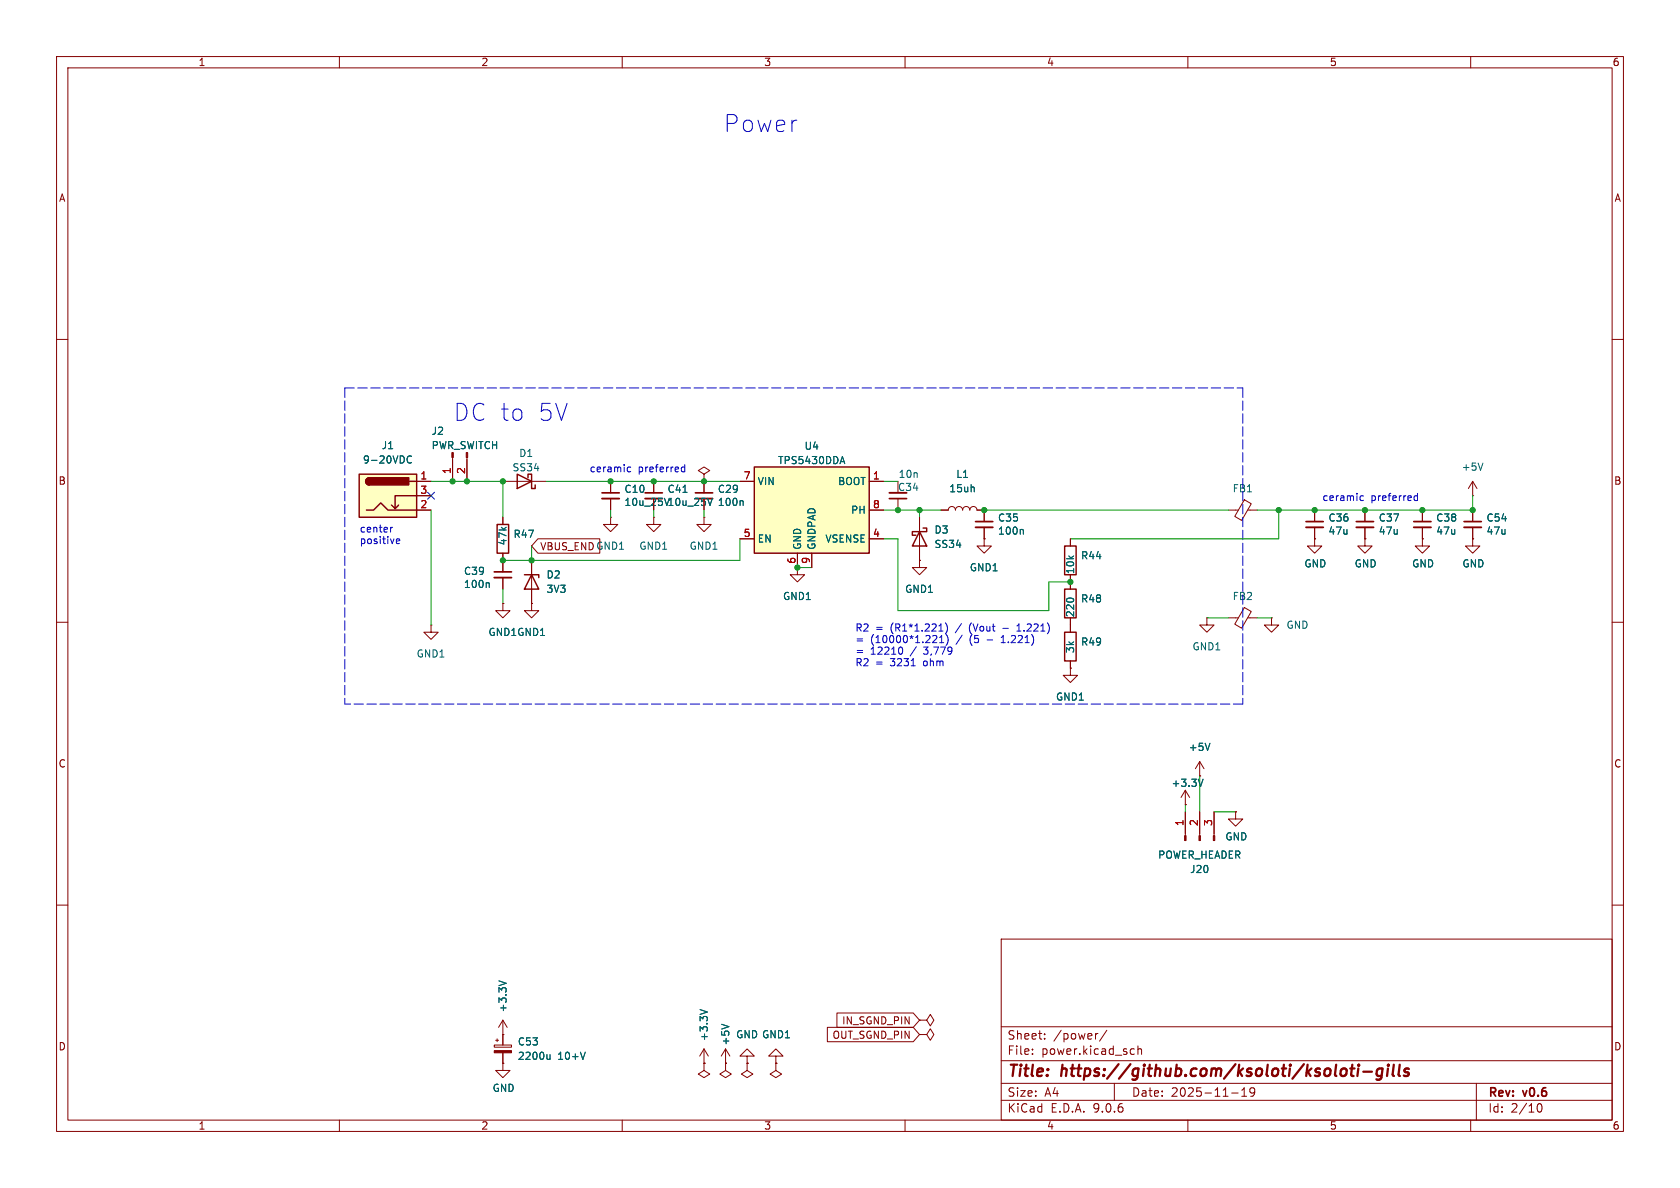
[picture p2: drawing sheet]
<svg xmlns="http://www.w3.org/2000/svg" width="297mm" height="210mm" viewBox="0 0 297 210" stroke-linecap="round" stroke-linejoin="round" font-family="sans-serif">
<g fill="none" stroke="#840000" stroke-width=".18">
<path d="M10 10h277v190h-277zM12 12h273v186h-273zM60 10v2M110 10v2M160 10v2M210 10v2M260 10v2M10 60h2M285 60h2M88.9 85.1h7.6M88.9 91.4v1.3M88.9 97.8v1.3"/>
<path d="M94 99.1v7.6M107.9 91.4v1.3h1.3l-1.3 1.3-1.2-1.3h1.2M107.9 91.4h.1M107.9 85.1v2M107.9 88.1v2.1M115.6 91.4v1.3h1.2l-1.2 1.3-1.3-1.3h1.3M115.6 91.4h.1M115.6 85.1v2M124.5 91.4v1.3h1.2l-1.2 1.3-1.3-1.3h1.3M124.5 91.4h.1M124.5 83.8l1-.6-1-.6-1.1 .6 1.1 .6v1.3M124.5 85.1h.1"/>
<path d="M124.5 85.1v2M158.7 88.1v2.1M162.6 99.1v1.2h1.2l-1.2 1.3-1.3-1.3h1.3M162.6 99.1h.1M174 95.3v1.2h1.3l-1.3 1.3-1.3-1.3h1.3M174 95.3h.1M174 90.2v2M174 93.2v2.1M10 110h2M141 100.3v1.3h1.2l-1.2 1.3-1.3-1.3h1.3M141 100.3h.1M285 110h2"/>
<path d="M10 160h2M177 166h108v32h-108zM285 160h2M60 198v2M110 198v2M128.3 188h.1M128.3 188v1.2l1 .7-1 .6-1-.6 1-.7M128.3 185.4l.7 1.3M128.3 185.4l-.8 1.3M128.3 185.4v2.6M132.1 186.7h1.2l-1.2-1.3-1.3 1.3h1.3v1.3M132.1 188h.1"/>
<path d="M132.1 188v1.2l1 .7-1 .6-1-.6 1-.7M137.2 186.7h1.2l-1.2-1.3-1.3 1.3h1.3v1.3M137.2 188h.1M137.2 188v1.2l1 .7-1 .6-1.1-.6 1.1-.7M160 198v2M177 194.5h108M177 191.5h108M177 187.5h108M177 181.5h108M182.5 186.3v.1M182.5 185.5v.1M184.7 183.6v.1"/>
<path d="M184.7 182.8v.1M194.1 182.7l-.3 .1M195.7 182.1l-1.3 2M197 191.5v3M200.1 185.4l.4 .1M200.5 186.3l-.4 .1M201.2 185.5l.2-.1 .3 .1 .1 .9M201.2 184.9v1.5M210 198v2M217.7 193.2h1.2M219.5 193.8h.9M219.5 192.7l.5-.4v1.5"/>
<path d="M221 192.4v.5l.1 .3h.4l.3-.3M221.7 192.4a.99 .99 0 0 1-.3 1.4h-.3M260 198v2M261 191.5v6.5M271.7 195.7l.2-.5 .2-.1a.81 .81 0 0 1 .6 .6 .81 .81 0 0 1-.3 .8h-.4l-.3-.5"/>
</g>
<g fill="none" stroke="#840000" stroke-width=".4">
<path d="M238.7 188.9h.8M238.9 190.1l.4 .1M239.1 188.2l-.2 1.7M240.1 188.9l-.1 1.3M240.2 188.2v.2M240.2 188.2l-.1 .1 .1 .1M240.2 188.2l.1 .1-.1 .1M241 189.4h1.5M244.4 189a.66 .66 0 0 0-1 .3l-.1 .5 .2 .3 .2 .1 .6-.1M244.4 188.9l-.2 1.6a.6 .6 0 0 1-.9 .3M245.4 188.9l-.2 1.3M245.5 188.2l-.1 .2"/>
<path d="M245.5 188.2l-.2 .1 .1 .1M245.5 188.2v.1l-.1 .1M246.4 188.2l-.2 1.7 .2 .3M247.5 188.2l-.3 1.7 .3 .3M249.1 189a.49 .49 0 0 0-.8 .3v.1l.7 .2 .1 .3-.4 .3-.5-.1"/>
</g>
<path d="M106.4 87.1h3.1M114 87.1h3.1M122.9 87.1h3.1M157.2 88.1h3.1M172.5 92.2h3" fill="none" stroke="#840000" stroke-width=".3"/>
<path d="M106.4 88.1h3.1M114 88.1h3.1M122.9 88.1h3.1M157.2 87.1h3.1M172.5 93.2h3" fill="none" stroke="#840000" stroke-width=".33"/>
<path d="M120.7 87h.8M125.9 88.1l-.4 1.3M131.2 88.5l.2 .2v.7M180.7 93.6l.2 .2v.6M127.6 181.1l1.2 .4" fill="none" stroke="#006464" stroke-width=".18"/>
<path d="M87.9 92.7h2v5.1h-2zM91.4 83.8l2.6 1.3-2.6 1.3zM93.3 84.5v-.7h.7v2.6h.6v-.7M92.7 101.6h2.5v.5M94 101.6l1.2 2.5h-2.5z" fill="none" stroke="#840000" stroke-width=".25"/>
<path d="M133.3 82.6h20.4v15.2h-20.4z" fill="#ffffc2"/>
<path d="M133.3 82.6h20.4v15.2h-20.4z" fill="none" stroke="#840000" stroke-width=".25"/>
<path d="M88.9 99.1v2M130.8 85.1h2.5M130.8 95.3h2.5M141 97.8v2.5M143.5 97.8v2.5M153.7 85.1h2.5M153.7 95.3h2.5M153.7 90.2h2.5M88.9 106.7v1.3h1.3l-1.3 1.2-1.3-1.2h1.3M88.9 106.7h.1M88.9 102.1v2" fill="none" stroke="#840000" stroke-width=".18"/>
<path d="M148.6 81.6h.6M148.9 80.7l.4 1.3M86.3 103l.2 .2v.7" fill="none" stroke="#006464" stroke-width=".18"/>
<path d="M87.4 101.1h3" fill="none" stroke="#840000" stroke-width=".3"/>
<path d="M87.4 102.1h3" fill="none" stroke="#840000" stroke-width=".33"/>
<path d="M63.5 83.8h10.2v7.6h-10.2z" fill="#ffffc2"/>
<path d="M63.5 83.8h10.2v7.6h-10.2zM64.8 90.2h1.2l1.3-1.3 1.3 1.3h5.1M65.3 84.5a.64 .64 0 0 0-.7 .6 .64 .64 0 0 0 .7 .6M70.5 89.3l-.7 .6M72.4 85.1h1.3M73.7 87.6h-3.9v2.3l-.6-.6M162.6 94l1.2 2.5h-2.5zM163.2 93.3h.6v.7h-2.5v.6h.6M188.2 96.5h2v5.1h-2zM188.2 111.8h2v5h-2zM188.2 104.1h2v5.1h-2z" fill="none" stroke="#840000" stroke-width=".25"/>
<g fill="#840000" stroke="#840000" stroke-width=".25">
<path d="M64.8 84.6l.5-.1v1.2a.63 .63 0 0 1-.6-.4 .63 .63 0 0 1 .1-.7z"/>
<path d="M65.3 84.5h7v1.2h-7z"/>
</g>
<g fill="none" stroke="#840000" stroke-width=".18">
<path d="M73.7 85.1h2.5M73.7 87.6h2.5M73.7 90.2h2.5M80 80.9v4.2M82.5 80.9v4.2M88.9 91.4v1.3M88.9 97.8v3.3M94 99.1v2.5M95.1 95.2h10.9v2.6h-10.9l-1.1-1.3zM107.9 85.1v2M107.9 88.1v2.1M115.6 85.1v2"/>
<path d="M124.5 85.1h.1M124.5 85.1v2M130.8 85.1h2.5M130.8 95.3h2.5M141 97.8v2.5M143.5 97.8v2.5M153.7 85.1h2.5M153.7 90.2h2.5M153.7 95.3h2.5M162.6 99.1h.1M162.6 91.4v7.7M166.4 90.2h1.2a.64 .64 0 0 1 .7-.7 .64 .64 0 0 1 .6 .7 .64 .64 0 0 1 .6-.7 .64 .64 0 0 1 .7 .7 .64 .64 0 0 1 .6-.7 .64 .64 0 0 1 .6 .7 .64 .64 0 0 1 .7-.7 .64 .64 0 0 1 .6 .7h1.3v2"/>
<path d="M174 95.3h.1M174 93.2v2.1M189.2 95.3v1.2M217.2 90.2h1.7M220 88.3l1.2 .8-1.7 2.9-1.2-.7zM220.6 90.2h1.6M232.4 95.3v1.2h1.3l-1.3 1.3-1.3-1.3h1.3M232.4 95.3h.1M232.4 90.2v2M232.4 93.2v2.1M241.3 95.3v1.2h1.3l-1.3 1.3-1.3-1.3h1.3M241.3 95.3h.1"/>
<path d="M241.3 90.2v2M241.3 93.2v2.1M251.5 95.3v1.2h1.2l-1.2 1.3-1.3-1.3h1.3M251.5 95.3h.1M251.5 90.2v2M251.5 93.2v2.1M260.3 95.3v1.2h1.3l-1.3 1.3-1.2-1.3h1.2M260.3 95.3h.1M260.3 87.6h.1M260.3 85.1v2.5M260.3 90.2v2M260.3 93.2v2.1"/>
<path d="M260.3 85.1l-.7 1.3M260.3 85.1l.8 1.3M76.2 110.5v1.3h1.3l-1.3 1.2-1.3-1.2h1.3M76.2 110.5h.1M88.9 106.7h.1M88.9 102.1v2M94 106.7v1.3h1.2l-1.2 1.2-1.3-1.2h1.3M94 106.7h.1M94 104.1v2.6M141 100.3h.1M189.2 118.1v1.3h1.3l-1.3 1.3-1.2-1.3h1.2M189.2 118.1h.1"/>
<path d="M189.2 101.6v2.5M189.2 109.2v2.6M189.2 116.8v1.3M213.4 109.2v1.3h1.2l-1.2 1.3-1.3-1.3h1.3M213.4 109.2h.1M217.2 109.2h1.7M220 107.4l1.2 .7-1.7 2.9-1.2-.7zM220.6 109.2h1.6M224.8 109.2v1.3h1.3l-1.3 1.3-1.3-1.3h1.3M224.8 109.2h.1M209.5 139.7l-.7 1.3M209.5 139.7l.8 1.3"/>
<path d="M209.5 139.7v2.5M212.1 137.2h.1M212.1 134.6l-.8 1.3M212.1 134.6l.8 1.3M212.1 134.6v2.6M209.5 142.2h.1M209.5 143.5v4.2M212.1 143.5v4.2M214.6 143.5v4.2M218.4 143.5v1.3h1.3l-1.3 1.3-1.2-1.3h1.2M218.4 143.5h.1M148 179.1h13.4l1.2 1.2-1.2 1.3h-13.4z"/>
<path d="M87.4 184.7h3v.4h-3zM87.6 183.9h.5M87.9 183.6v.6M88.9 188v1.2h1.3l-1.3 1.3-1.3-1.3h1.3M88.9 188h.1M88.9 182.9h.1M88.9 180.3v4.4M88.9 186.1v1.9M88.9 180.3l-.8 1.3M88.9 180.3l.8 1.3M124.5 188h.1M124.5 188v1.2l1 .7-1 .6-1.1-.6 1.1-.7"/>
<path d="M124.5 185.4l-.8 1.3M124.5 185.4l.7 1.3M124.5 185.4v2.6M128.3 188h.1M132.1 188h.1M137.2 188h.1M146.3 181.6h15.1l1.2 1.3-1.2 1.3h-15.1zM162.6 182.9h1.2l.7-1 .6 1-.6 1-.7-1M162.6 182.9h.1M162.6 180.3h1.2l.7-1 .6 1-.6 1.1-.7-1.1M162.6 180.3h.1"/>
</g>
<g fill="none" stroke="#006464" stroke-width=".18">
<path d="M72.8 80.7a.6 .6 0 0 0-.9 .4 .6 .6 0 0 0 .6 .8l.3-.2M120.7 87h.8M125.9 88.1l-.4 1.3M131.2 88.5l.2 .2v.7M148.6 81.6h.6M148.9 80.7l.4 1.3M172.1 86.1l.1 .2v.6M180.7 93.6l.2 .2v.6M262.2 81.9l-.5 1.2M86.3 103l.2 .2v.7M212.7 137.7l-.4 1.3M213.9 131.4l-.4 1.3"/>
<path d="M88.2 173.4l1.3 .4M123.8 178.5l1.2 .4M97.2 186.4v.9M97.2 187.1l-.1 .2-.3-.1M103.5 186l-.5 1.3M127.6 181.1l1.2 .4"/>
</g>
<g fill="#840000" stroke="#840000" stroke-width=".18">
<path d="M79.9 80h.2v.9h-.2z"/>
<path d="M82.4 80h.3v.9h-.3z"/>
<path d="M87.4 185.7h3v.4h-3z"/>
<path d="M209.4 147.7h.3v.9h-.3z"/>
<path d="M212 147.7h.2v.9h-.2z"/>
<path d="M214.5 147.7h.3v.9h-.3z"/>
</g>
<path d="M230.9 92.2h3M239.8 92.2h3M249.9 92.2h3.1M258.8 92.2h3.1" fill="none" stroke="#840000" stroke-width=".3"/>
<path d="M230.9 93.2h3M239.8 93.2h3M249.9 93.2h3.1M258.8 93.2h3.1" fill="none" stroke="#840000" stroke-width=".33"/>
<path d="M61 68.6v55.9M61 68.6h158.7M219.7 68.6v55.9M219.7 124.5h-158.7" fill="none" stroke="#0000c2" stroke-width=".18" stroke-dasharray="1.7 .6"/>
<g fill="none" stroke="#009600" stroke-width=".18">
<path d="M76.2 85.1h12.7v6.3M76.2 90.2v20.3M94 96.5v2.6M96.5 85.1h34.3M107.9 90.2v1.2M115.6 90.2v1.2M124.5 90.2v1.2M130.8 95.3v3.8h-41.9M156.2 85.1h2.5M156.2 90.2h10.2M156.2 95.3h2.5v12.7h26.7v-5.1h3.8M162.6 90.2v1.2"/>
<path d="M174 90.2h43.2M226.1 90.2v5.1h-36.9M260.3 87.6v2.6h-38.1M88.9 104.1v2.6M141 100.3h2.5M213.4 109.2h3.8M222.2 109.2h2.6M212.1 137.2v6.3M209.5 142.2v1.3M214.6 143.5h3.8"/>
</g>
<path d="M75.6 87l1.2 1.2M76.8 87l-1.2 1.2" fill="none" stroke="#000084" stroke-width=".18"/>
<g fill="none" stroke="#0000c2" stroke-width=".18">
<path d="M69 93.2v.9M69.4 93.2l-.4 .3M70.1 95.7l.6-.1-.1-.3h-.3l-.2 .1v.6h.5M110.9 83.2l.2 .2 .4-.1M111.5 82.6h-.4l-.2 .2M120.4 83.2l.3 .2 .4-.1M121.1 82.6h-.4l-.3 .2M121.1 82.1v1.3M240.4 88.2l.3 .3 .3-.1M241 87.7l-.3-.1-.3 .3M250 88.2l.2 .3 .4-.1M250.6 87.7l-.4-.1-.2 .3"/>
<path d="M250.6 87.2v1.3M159.5 114.6l.1 .6-.1 .3-.2 .2M161.1 117.7h.7M164.8 113.6h.8M165.6 112.7v.2M166 111.6h.7M166.1 113.6h.7M166.5 112.3v1.3M167.1 110.1a1.46 1.46 0 0 1 0 1.9M167.3 112.2a1.47 1.47 0 0 1 0 1.8M177 113.6h.7M177.2 112.5l-.2 .2"/>
<path d="M177.3 111.1h1M179.8 111.6h.7M179.8 110.7l.3-.4v1.3"/>
</g>
<g fill="#009600" stroke="#009600" stroke-width=".18">
<circle cx="251.5" cy="90.2" r=".46"/>
<circle cx="226.1" cy="90.2" r=".46"/>
<circle cx="232.4" cy="90.2" r=".46"/>
<circle cx="241.3" cy="90.2" r=".46"/>
<circle cx="189.2" cy="102.9" r=".46"/>
<circle cx="260.3" cy="90.2" r=".46"/>
<circle cx="88.9" cy="85.1" r=".46"/>
<circle cx="82.5" cy="85.1" r=".46"/>
<circle cx="80" cy="85.1" r=".46"/>
<circle cx="124.5" cy="85.1" r=".46"/>
<circle cx="115.6" cy="85.1" r=".46"/>
<circle cx="107.9" cy="85.1" r=".46"/>
<circle cx="162.6" cy="90.2" r=".46"/>
<circle cx="174" cy="90.2" r=".46"/>
<circle cx="158.7" cy="90.2" r=".46"/>
<circle cx="141" cy="100.3" r=".46"/>
<circle cx="88.9" cy="99.1" r=".46"/>
<circle cx="94" cy="99.1" r=".46"/>
</g>
<g font-size="4.2" fill="#0000c2">
<text x="127.8" y="23.6">Power</text>
<text x="80" y="74.7">DC to</text>
<text x="94.7" y="74.7">5V</text>
</g>
<g font-size="2.8" fill="#840000">
<text x="178" y="190.9">Title:</text>
<text x="187.7" y="190.9">https://github.com/ksoloti/ksoloti-gills</text>
</g>
<g font-size="2.1" fill="#840000">
<text x="178" y="184">Sheet:</text>
<text x="186.2" y="184">/power/</text>
<text x="178" y="186.7">File:</text>
<text x="184.1" y="186.7">power.kicad_sch</text>
<text x="178" y="196.9">KiCad</text>
<text x="178" y="194.1">Size:</text>
<text x="184.7" y="194.1">A4</text>
<text x="185.7" y="196.9">E.D.A.</text>
<text x="193.3" y="196.9">9.0.6</text>
<text x="200" y="194.1">Date:</text>
<text x="207" y="194.1">2025-11-19</text>
<text x="263" y="194.3">Rev:</text>
<text x="263" y="196.9">Id:</text>
<text x="267.1" y="196.9">2/10</text>
<text x="269.4" y="194.3">v0.6</text>
</g>
<g font-size="1.8" fill="#840000">
<text x="35" y="11.9">1</text>
<text x="85" y="11.9">2</text>
<text x="135" y="11.9">3</text>
<text x="185" y="11.9">4</text>
<text x="235" y="11.9">5</text>
<text x="285" y="11.9">6</text>
<text x="10.3" y="35.9">A</text>
<text x="285.3" y="35.9">A</text>
<text x="10.3" y="85.9">B</text>
<text x="110.3" y="89.6">10u_25V 10u_25V</text>
<text x="285.3" y="85.9">B</text>
<text x="95.4" y="97.5">VBUS_END GND1</text>
<text x="10.3" y="135.9">C</text>
<text x="285.3" y="135.9">C</text>
<text x="10.3" y="185.9">D</text>
<text x="147.1" y="183.8">OUT_SGND_PIN</text>
<text x="148.8" y="181.3">IN_SGND_PIN</text>
<text x="285.3" y="185.9">D</text>
<text x="35" y="199.9">1</text>
<text x="85" y="199.9">2</text>
<text x="135" y="199.9">3</text>
<text x="185" y="199.9">4</text>
<text x="235" y="199.9">5</text>
<text x="285" y="199.9">6</text>
</g>
<g font-size="1.8" fill="#006464">
<text x="76.2" y="77.1">J2</text>
<text x="64.1" y="82.1">9-20VDC</text>
<text x="67.4" y="79.6">J1</text>
<text x="76.2" y="79.6">PWR_SWITCH</text>
<text x="90.5" y="83.5">SS34</text>
<text x="91.7" y="81">D1</text>
<text x="137.5" y="82.3">TPS5430DDA</text>
<text x="142.1" y="79.7">U4</text>
<text x="258.3" y="83.4">+5V</text>
<text x="110.3" y="87.3">C10</text>
<text x="117.9" y="87.3">C41</text>
<text x="126.8" y="89.6">100n</text>
<text x="126.8" y="87.3">C29</text>
<text x="133.9" y="86">VIN</text>
<text x="148.1" y="86">BOOT</text>
<text x="158.7" y="87">C34</text>
<text x="158.8" y="84.7">10n</text>
<text x="167.7" y="87.2">15uh</text>
<text x="169" y="84.7">L1</text>
<text x="217.8" y="87.2">FB1</text>
<text x="90.7" y="95.3">R47</text>
<text x="150.4" y="91">PH</text>
<text x="165.1" y="94.5">D3</text>
<text x="176.3" y="94.7">100n</text>
<text x="176.3" y="92.4">C35</text>
<text x="234.8" y="92.4">C36</text>
<text x="234.8" y="94.7">47u</text>
<text x="243.6" y="92.4">C37</text>
<text x="243.6" y="94.7">47u</text>
<text x="253.8" y="92.4">C38</text>
<text x="253.8" y="94.7">47u</text>
<text x="262.7" y="92.4">C54</text>
<text x="262.7" y="94.7">47u</text>
<text x="81.9" y="101.8">C39</text>
<text x="89.8" y="96.5" transform="rotate(-90 89.8 96.5)">47k</text>
<text x="112.9" y="97.4">GND1</text>
<text x="121.8" y="97.4">GND1</text>
<text x="133.9" y="96.1">EN</text>
<text x="141.8" y="97.3" transform="rotate(-90 141.8 97.3)">GND</text>
<text x="144.4" y="97.3" transform="rotate(-90 144.4 97.3)">GNDPAD</text>
<text x="145.8" y="96.1">VSENSE</text>
<text x="165.1" y="97.1">SS34</text>
<text x="171.3" y="101.2">GND1</text>
<text x="190.1" y="101.6" transform="rotate(-90 190.1 101.6)">10k</text>
<text x="191" y="99.1">R44</text>
<text x="230.5" y="100.5">GND</text>
<text x="239.4" y="100.5">GND</text>
<text x="249.6" y="100.5">GND</text>
<text x="258.4" y="100.5">GND</text>
<text x="81.9" y="104.1">100n</text>
<text x="96.5" y="102.5">D2</text>
<text x="96.5" y="105">3V3</text>
<text x="138.3" y="106.3">GND1</text>
<text x="159.9" y="105">GND1</text>
<text x="191" y="106.7">R48</text>
<text x="217.8" y="106.3">FB2</text>
<text x="86.3" y="112.6">GND1GND1</text>
<text x="190.1" y="109.2" transform="rotate(-90 190.1 109.2)">220</text>
<text x="227.3" y="111.4">GND</text>
<text x="73.6" y="116.4">GND1</text>
<text x="190.1" y="115.6" transform="rotate(-90 190.1 115.6)">3k</text>
<text x="191" y="114.3">R49</text>
<text x="210.7" y="115.2">GND1</text>
<text x="186.6" y="124.1">GND1</text>
<text x="210.1" y="132.9">+5V</text>
<text x="207" y="139.3">+3.3V</text>
<text x="216.5" y="148.8">GND</text>
<text x="204.6" y="152">POWER_HEADER</text>
<text x="210.3" y="154.5">J20</text>
<text x="89.8" y="179.1" transform="rotate(-90 89.8 179.1)">+3.3V</text>
<text x="91.4" y="185">C53</text>
<text x="125.3" y="184.1" transform="rotate(-90 125.3 184.1)">+3.3V</text>
<text x="129.1" y="184.9" transform="rotate(-90 129.1 184.9)">+5V</text>
<text x="130" y="183.7">GND GND1</text>
<text x="91.4" y="187.6">2200u</text>
<text x="98.6" y="187.6">10+V</text>
<text x="87" y="193.2">GND</text>
</g>
<g font-size="1.8" fill="#a90000">
<text x="79.8" y="83.9" transform="rotate(-90 79.8 83.9)">1</text>
<text x="82.3" y="83.9" transform="rotate(-90 82.3 83.9)">2</text>
<text x="74.2" y="84.8">1</text>
<text x="74.2" y="87.4">3</text>
<text x="74.2" y="89.9">2</text>
<text x="131.4" y="84.8">7</text>
<text x="154.2" y="84.8">1</text>
<text x="154.2" y="89.9">8</text>
<text x="131.4" y="95">5</text>
<text x="154.2" y="95">4</text>
<text x="140.7" y="99.8" transform="rotate(-90 140.7 99.8)">6</text>
<text x="143.3" y="99.8" transform="rotate(-90 143.3 99.8)">9</text>
<text x="209.3" y="146.1" transform="rotate(-90 209.3 146.1)">1</text>
<text x="211.8" y="146.1" transform="rotate(-90 211.8 146.1)">2</text>
<text x="214.4" y="146.1" transform="rotate(-90 214.4 146.1)">3</text>
</g>
<g font-size="1.8" fill="#0000c2">
<text x="104.1" y="83.6">ceramic</text>
<text x="112.8" y="83.6">preferred</text>
<text x="233.7" y="88.7">ceramic</text>
<text x="242.3" y="88.7">preferred</text>
<text x="63.5" y="94.2">center</text>
<text x="63.5" y="96.3">positive</text>
<text x="151.1" y="111.7">R2</text>
<text x="151.1" y="113.8">=</text>
<text x="153.9" y="113.8">(10000*1.221)</text>
<text x="154.8" y="111.7">=</text>
<text x="157.5" y="111.7">(R1*1.221)</text>
<text x="169.2" y="113.8">/</text>
<text x="169.3" y="111.7">/</text>
<text x="171.7" y="113.8">(5</text>
<text x="171.8" y="111.7">(Vout</text>
<text x="174.9" y="113.8">-</text>
<text x="177.7" y="113.8">1.221)</text>
<text x="180.7" y="111.7">1.221)</text>
<text x="151.1" y="115.8">=</text>
<text x="151.1" y="117.9">R2</text>
<text x="153.9" y="115.8">12210</text>
<text x="154.8" y="117.9">=</text>
<text x="157.5" y="117.9">3231</text>
<text x="161.1" y="115.8">/</text>
<text x="163.5" y="117.9">ohm</text>
<text x="163.6" y="115.8">3,779</text>
</g>
</svg>
